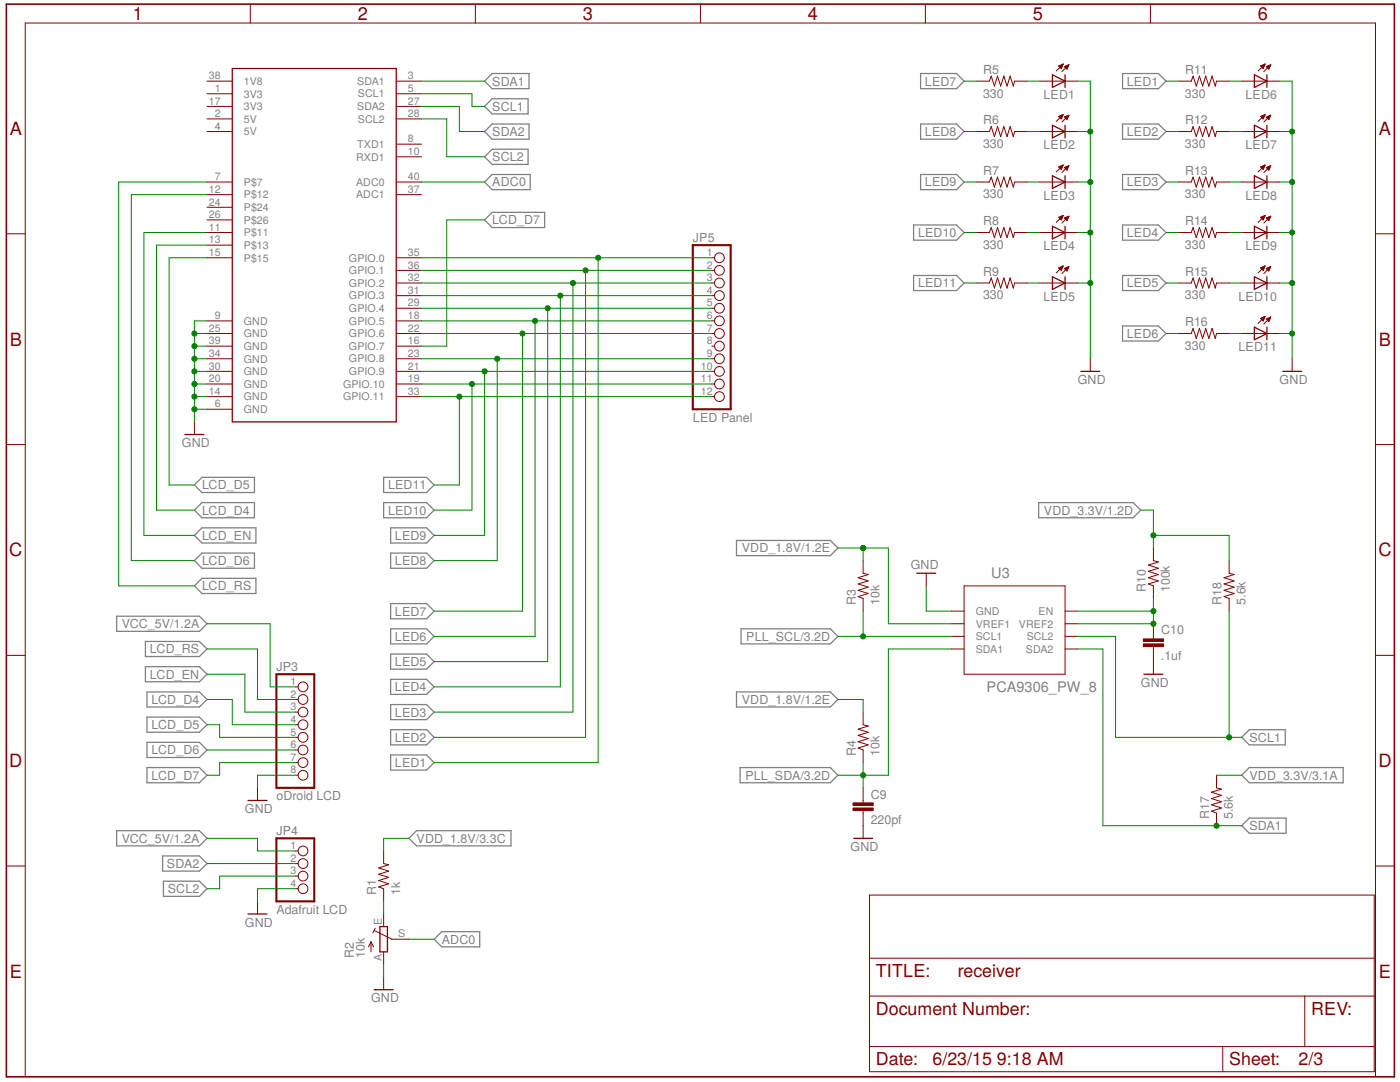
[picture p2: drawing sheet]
<svg xmlns="http://www.w3.org/2000/svg" width="279mm" height="216mm" viewBox="0 0 279 216" stroke-linecap="round" stroke-linejoin="round" font-family="sans-serif">
<g fill="none" stroke="#808080" stroke-width=".25">
<path d="M98.2 19.7h7.2v3h-7.2l-1.5-1.5zM98.2 14.7h7.4v3h-7.4l-1.5-1.5zM183.7 14.7h7.2l1.5 1.5-1.5 1.5h-7.2zM224 14.7h7.2l1.5 1.5-1.5 1.5h-7.2zM96.7 31.3l1.5-1.5h7.2v3h-7.2zM96.7 26.2l1.5-1.5h7.4v3.1h-7.4zM98.2 34.8h7.6v3h-7.6l-1.5-1.5zM183.7 34.8h7.2l1.5 1.5-1.5 1.5h-7.2zM183.7 24.7h7.2l1.5 1.5-1.5 1.6h-7.2zM224 24.7h7.2l1.5 1.5-1.5 1.6h-7.2zM224 34.8h7.2l1.5 1.5-1.5 1.5h-7.2zM96.7 43.9l1.5-1.5h10.5v3h-10.5z"/>
<path d="M182.3 44.9h8.6l1.5 1.5-1.5 1.5h-8.6zM182.3 55h8.6l1.5 1.5-1.5 1.5h-8.6zM224 44.9h7.2l1.5 1.5-1.5 1.5h-7.2zM224 55h7.2l1.5 1.5-1.5 1.5h-7.2zM224 65h7.2l1.5 1.5-1.5 1.6h-7.2zM40.3 95.2h10.5v3.1h-10.5l-1.5-1.5zM76.6 95.2h8.5l1.5 1.6-1.5 1.5h-8.5zM38.8 116.9l1.5-1.5h10.8v3h-10.8zM40.3 100.3h10.5v3h-10.5l-1.5-1.5zM40.3 110.4h10.5v3h-10.5l-1.5-1.5zM40.3 105.3h10.8v3.1h-10.8l-1.5-1.6zM76.6 100.3h8.5l1.5 1.5-1.5 1.5h-8.5z"/>
<path d="M78 105.3h7.1l1.5 1.5-1.5 1.6h-7.1zM78 110.4h7.1l1.5 1.5-1.5 1.5h-7.1zM147 107.8h18.7l1.5 1.5-1.5 1.6h-18.7zM207.3 100.3h18.8l1.6 1.5-1.6 1.5h-18.8zM23.3 123h16.5l1.5 1.5-1.5 1.5h-16.5zM29 128h10.8l1.5 1.5-1.5 1.5h-10.8zM29 133h10.8l1.5 1.5-1.5 1.5h-10.8zM29.3 138.1h10.5l1.5 1.5-1.5 1.5h-10.5zM78 125.5h7.1l1.5 1.5-1.5 1.5h-7.1zM78 120.4h7.1l1.5 1.5-1.5 1.6h-7.1zM78 130.5h7.1l1.5 1.5-1.5 1.5h-7.1zM78 135.6h7.1l1.5 1.5-1.5 1.5h-7.1z"/>
<path d="M147 138.1h18.7l1.5 1.5-1.5 1.5h-18.7zM147.9 125.5h17.8l1.5 1.5-1.5 1.5h-17.8zM29.3 153.2h10.5l1.5 1.5-1.5 1.5h-10.5zM29.3 143.1h10.5l1.5 1.5-1.5 1.5h-10.5zM29.3 148.1h10.5l1.5 1.5-1.5 1.6h-10.5zM78 145.6h7.1l1.5 1.5-1.5 1.5h-7.1zM78 150.6h7.1l1.5 1.6-1.5 1.5h-7.1zM78 140.6h7.1l1.5 1.5-1.5 1.5h-7.1zM147.7 153.2h18l1.5 1.5-1.5 1.5h-18zM249.3 153.2h18.8v3h-18.8l-1.5-1.5zM249.3 145.6h7.2v3h-7.2l-1.5-1.5zM23.3 165.8h16.5l1.5 1.5-1.5 1.5h-16.5z"/>
<path d="M32.4 170.8h7.4l1.5 1.5-1.5 1.5h-7.4zM32.6 175.8h7.2l1.5 1.5-1.5 1.6h-7.2zM81.6 167.3l1.5-1.5h18.9v3h-18.9zM249.3 163.2h7.4v3.1h-7.4l-1.5-1.5zM86.6 187.4l1.6-1.5h7.5v3h-7.5z"/>
</g>
<g fill="none" stroke="#800000" stroke-width=".25">
<path d="M46.4 13.7h32.7v70.5h-32.7zM210 14.9l2.6 1.3-2.6 1.2zM212.6 14.9v2.5M250.3 14.9l2.5 1.3-2.5 1.2zM252.8 14.9v2.5M210 25l2.6 1.2-2.6 1.3zM210 35.1l2.6 1.2-2.6 1.3zM212.6 25v2.5M212.6 35.1v2.5M250.3 25l2.5 1.2-2.5 1.3zM250.3 35.1l2.5 1.2-2.5 1.3zM252.8 25v2.5"/>
<path d="M252.8 35.1v2.5M210 45.1l2.6 1.3-2.6 1.3zM210 55.2l2.6 1.3-2.6 1.2zM212.6 45.1v2.6M212.6 55.2v2.5M250.3 45.1l2.5 1.3-2.5 1.3zM250.3 55.2l2.5 1.3-2.5 1.2zM252.8 45.1v2.6M252.8 55.2v2.5M215.7 74.1h3.8M250.3 65.3l2.5 1.2-2.5 1.3zM252.8 65.3v2.5"/>
<path d="M256 74.1h3.8M36.9 86.7h3.8M183 114.4h3.7M228.3 134.5h3.8M49.5 159.7h3.8M170.4 167.3h3.8M49.5 182.4h3.8M74.7 197.5h3.8M75.8 184.9h1.5v5h-1.5z"/>
</g>
<g fill="none" stroke="#800000" stroke-width=".2">
<path d="M41.3 18.7h5.1M41.3 16.2h5.1M50 .8v3.8M79.1 18.7h5M79.1 16.2h5M94.9 .8v3.8M139.8 .8v3.8M184.7 .8v3.8M194.9 16.2h2.5l.4-1 .7 2 .6-2 .6 2 .6-2 .7 2 .6-2 .6 2 .3-1h2.5M207.5 16.2h7.6M211.3 13.2l.5 .5M211.3 13.2h.7"/>
<path d="M211.4 13.3h.6M211.5 13.4h.4M211.6 13.1h.5M211.7 13.5h.2M211.8 13.7h.1M211.8 12.9h.3M212.1 12.8h.1M212.2 12.8l-1.4 1.4M212.2 12.8l-.9 .4M212.2 12.8l-.4 .9M212.4 13.3h.7M212.6 13.4h.5"/>
<path d="M212.7 13.5h.3M212.7 13.2h.5M212.8 13.7h.2M212.9 13.8h.1M213 13.1h.3M213.3 12.9h.1M213.3 12.9l-1.4 1.4M213.3 12.9l-.9 .4M213.3 12.9l-.4 .9-.5-.5M229.6 .8v3.8M235.2 16.2h2.5l.4-1 .6 2 .7-2 .6 2 .6-2 .7 2 .6-2 .6 2 .3-1h2.5M247.8 16.2h7.6"/>
<path d="M251.6 13.2l.5 .5M251.6 13.2h.7M251.7 13.3h.5M251.8 13.4h.4M251.8 13.1h.5M251.9 13.5h.3M252.1 13.7h.1M252.1 12.9h.3M252.4 12.8h.1M252.5 12.8l-1.4 1.4M252.5 12.8l-.9 .4M252.5 12.8l-.4 .9"/>
<path d="M252.7 13.3h.7M252.8 13.4h.6M253 13.5h.3M253 13.2h.5M253.1 13.7h.2M253.2 13.8h.1M253.3 13.1h.2M253.6 12.9h.1M253.6 12.9l-1.4 1.4M253.6 12.9l-.9 .4M253.6 12.9l-.4 .9-.5-.5M41.3 23.7h5.1"/>
<path d="M41.3 26.2h5.1M41.3 36.3h5.1M41.3 38.8h5.1M41.3 21.2h5.1M79.1 23.7h5M79.1 36.3h5M79.1 28.8h5M79.1 31.3h5M79.1 38.8h5M79.1 21.2h5M194.9 26.2h2.5l.4-.9 .7 2 .6-2 .6 2 .6-2 .7 2 .6-2 .6 2 .3-1.1h2.5M194.9 36.3h2.5l.4-1 .7 2 .6-2 .6 2 .6-2 .7 2 .6-2 .6 2 .3-1h2.5"/>
<path d="M207.5 26.2h7.6M207.5 36.3h7.6M211.3 23.2l.9-.3-.4 .8zM211.3 33.3l.9-.4-.4 .9zM211.3 33.3h.7M211.4 23.3h.6M211.4 23.2h.6M211.5 33.5h.4M211.5 23.4h.4M211.5 33.2h.5M211.6 33.6h.3M211.6 23.6h.3"/>
<path d="M211.7 23.1h.4M211.7 33.7h.2M211.7 23.7h.1M211.8 33.1h.3M211.9 23h.2M212 33h.2M212.2 22.9l-1.4 1.3M212.2 32.9l-1.4 1.4M212.4 23.4l.9-.4-.4 .9zM212.4 33.5h.7M212.5 23.4h.6M212.5 23.3h.7"/>
<path d="M212.6 33.6h.5M212.6 23.6h.5M212.6 33.3h.6M212.7 33.7h.3M212.7 23.7h.3M212.8 23.2h.4M212.8 33.8h.2M212.9 23.8h.1M212.9 33.2h.3M212.9 33.9h.1M213.1 23.1h.2M213.2 33.1h.1"/>
<path d="M213.3 23l-1.4 1.4M213.3 33.1l-1.4 1.3M213.3 33.1l-.9 .3 .5 .5M213.3 33.1l-.4 .8M235.2 26.2h2.5l.4-.9 .6 2 .7-2 .6 2 .6-2 .7 2 .6-2 .6 2 .3-1.1h2.5M235.2 36.3h2.5l.4-1 .6 2 .7-2 .6 2 .6-2 .7 2 .6-2 .6 2 .3-1h2.5M247.8 26.2h7.6M247.8 36.3h7.6M251.6 23.2l.9-.3-.4 .8zM251.6 33.3h.7M251.7 23.3h.6M251.7 23.2h.6"/>
<path d="M251.7 33.5h.5M251.8 23.4h.4M251.8 33.2h.5M251.9 33.6h.3M251.9 23.6h.3M251.9 23.1h.5M252 33.7h.1M252 23.7h.1M252.1 33.1h.3M252.2 23h.2M252.3 33h.2M252.5 22.9l-1.4 1.3"/>
<path d="M252.5 32.9l-1.4 1.4M252.5 32.9l-.9 .4M252.5 32.9l-.4 .9-.5-.5M252.7 23.4l.9-.4-.4 .9zM252.8 33.5h.6M252.8 23.4h.6M252.8 23.3h.6M252.9 33.6h.5M252.9 23.6h.5M252.9 33.3h.6M253 33.7h.3M253 23.7h.3"/>
<path d="M253.1 23.2h.4M253.1 33.8h.2M253.2 23.8h.1M253.2 33.2h.3M253.2 33.9h.1M253.4 23.1h.2M253.5 33.1h.1M253.6 23l-1.4 1.4M253.6 33.1l-1.4 1.3M253.6 33.1l-.9 .3 .5 .5M253.6 33.1l-.4 .8M1.3 46.7h3.7"/>
<path d="M41.3 46.4h5.1M41.3 48.9h5.1M41.3 51.4h5.1M41.3 41.4h5.1M41.3 43.9h5.1M79.1 51.4h5M79.1 59h5M79.1 56.5h5M79.1 54h5M142 51.4h.6M142 59h.6M142 56.5h.6"/>
<path d="M142 54h.6M194.9 46.4h2.5l.4-1 .7 2 .6-2 .6 2 .6-2 .7 2 .6-2 .6 2 .3-1h2.5M194.9 56.5h2.5l.4-1 .7 2 .6-2 .6 2 .6-2 .7 2 .6-2 .6 2 .3-1h2.5M207.5 46.4h7.6M207.5 56.5h7.6M211.3 53.4l.9-.3-.4 .9zM211.3 43.4h.7M211.3 53.5h.7M211.4 43.5h.6M211.4 53.4h.6M211.5 53.6h.4M211.5 43.6h.4"/>
<path d="M211.6 53.7h.3M211.6 43.2h.5M211.6 43.7h.3M211.7 53.9h.1M211.7 53.3h.4M211.8 43.8h.1M211.9 43.1h.2M212 53.1h.2M212.2 43h.1M212.2 43l-1.4 1.4M212.2 43l-.9 .4 .5 .5M212.2 43l-.4 .9"/>
<path d="M212.2 53.1l-1.4 1.4M212.4 43.5l.9-.4-.4 .9zM212.4 53.6l.9-.4-.4 .9zM212.5 43.5h.6M212.5 53.6h.6M212.5 43.6h.6M212.6 53.7h.5M212.6 53.5h.6M212.6 43.7h.5M212.7 53.9h.3M212.8 43.8h.2M212.8 43.4h.4"/>
<path d="M212.8 54h.2M212.9 44h.1M212.9 53.4h.3M213 43.2h.3M213.1 53.3h.2M213.3 53.2l-1.4 1.4M213.3 43.1l-1.4 1.4M235.2 46.4h2.5l.4-1 .6 2 .7-2 .6 2 .6-2 .7 2 .6-2 .6 2 .3-1h2.5M235.2 56.5h2.5l.4-1 .6 2 .7-2 .6 2 .6-2 .7 2 .6-2 .6 2 .3-1h2.5M247.8 46.4h7.6M247.8 56.5h7.6M251.6 43.4l.5 .5"/>
<path d="M251.6 53.4l.9-.3-.4 .9zM251.6 43.4h.7M251.7 53.5h.6M251.7 43.5h.6M251.7 53.4h.6M251.8 53.6h.4M251.8 43.6h.4M251.9 53.7h.3M251.9 43.2h.5M251.9 43.7h.3M252 53.9h.1M252 53.3h.4"/>
<path d="M252.1 43.8h.1M252.2 43.1h.2M252.3 53.1h.1M252.5 43h.1M252.5 43l-1.4 1.4M252.5 43l-.9 .4M252.5 43l-.4 .9M252.5 53.1l-1.4 1.4M252.7 43.5l.9-.4-.4 .9zM252.7 53.6l.9-.4-.4 .9zM252.8 43.5h.6M252.8 53.6h.6"/>
<path d="M252.8 43.6h.6M252.9 53.7h.5M252.9 53.5h.6M252.9 43.7h.4M253 53.9h.3M253 43.8h.3M253 43.4h.5M253.1 54h.2M253.2 53.4h.3M253.2 44h.1M253.3 43.2h.3M253.4 53.3h.2"/>
<path d="M253.6 43.1l-1.4 1.4M253.6 53.2l-1.4 1.4M274.5 46.7h3.8M41.3 64h5.1M41.3 79.1h5.1M41.3 69.1h5.1M41.3 76.6h5.1M41.3 74.1h5.1M41.3 66.5h5.1M41.3 71.6h5.1M79.1 64h5M79.1 79.1h5"/>
<path d="M79.1 69.1h5M79.1 76.6h5M79.1 74.1h5M79.1 66.5h5M79.1 71.6h5M79.1 61.5h5M142 64h.6M142 79.1h.6M142 69.1h.6M142 76.6h.6M142 74.1h.6M142 66.5h.6"/>
<path d="M142 71.6h.6M142 61.5h.6M217.6 71.6v2.5M235.2 66.5h2.5l.4-1 .6 2 .7-2 .6 2 .6-2 .7 2 .6-2 .6 2 .3-1h2.5M247.8 66.5h7.6M251.6 63.5l.5 .5M251.6 63.5h.7M251.7 63.6h.5M251.8 63.8h.4M251.8 63.4h.5M251.9 63.9h.3M252.1 64h.1"/>
<path d="M252.1 63.3h.3M252.4 63.2h.1M252.5 63.1l-1.4 1.4M252.5 63.1l-.9 .4M252.5 63.1l-.4 .9M252.7 63.6h.7M252.8 63.8h.6M253 63.9h.3M253 63.5h.5M253.1 64h.2M253.2 64.1h.1M253.3 63.4h.2"/>
<path d="M253.6 63.3h.1M253.6 63.3l-1.4 1.4M253.6 63.3l-.9 .3M253.6 63.3l-.4 .9-.5-.6M257.9 71.6v2.5M1.3 88.7h3.7M38.8 84.2v2.5M41.3 81.7h5.1M274.5 88.7h3.8M172.3 111.9v2.5l1 .2-2 .7 2 .6-2 .6 2 .7-2 .6 2 .6-2 .6 1 .4v2.5M184.8 114.4v2.5M192.4 116.9h20.2v17.6h-20.2z"/>
<path d="M230.2 109.3v2.6l1 .2-2 .7 2 .6-2 .6 2 .6-2 .7 2 .6-2 .6 1 .4v2.5M245.3 111.9v2.5l1 .2-2 .7 2 .6-2 .6 2 .7-2 .6 2 .6-2 .6 1 .4v2.5M1.3 130.8h3.7M58.9 137.1h.6M58.9 139.6h.6M189.9 121.9h2.5M189.9 124.5h2.5M189.9 127h2.5M189.9 129.5h2.5M212.6 121.9h2.5M212.6 124.5h2.5M212.6 127h2.5"/>
<path d="M212.6 129.5h2.5M230.2 124.5v3M230.2 129v5.5M274.5 130.8h3.8M51.4 157.2v2.5M58.9 142.1h.6M58.9 144.6h.6M58.9 147.1h.6M58.9 149.6h.6M58.9 152.2h.6M58.9 154.7h.6M172.3 142.1v2.5l1 .3-2 .6 2 .6-2 .6 2 .7-2 .6 2 .6-2 .7 1 .3v2.6"/>
<path d="M172.3 157.2v3M242.8 154.7v2.5l1 .3-2 .6 2 .6-2 .6 2 .7-2 .6 2 .6-2 .7 1 .3v2.6M1.3 172.8h3.7M51.4 179.9v2.5M58.9 169.8h.6M58.9 172.3h.6M58.9 174.8h.6M58.9 177.3h.6M76.6 169.8v2.5l1 .3-2 .6 2 .6-2 .7 2 .6-2 .6 2 .6-2 .7 1 .3v2.6M172.3 161.7v5.6M173.5 178.6h100.8v35.2h-100.8zM274.5 172.8h3.8"/>
<path d="M74 187.9v2M74 187.9l-.4 1M74 187.9l.5 1M74.7 185.7l3.5 1.7h3.4M74.9 185.2l-.5 .9M76.6 182.4v2.5M76.6 189.9v2.5M76.6 195v2.5M173.5 198.8h100.8M173.5 191.2h100.8M260.4 198.8v10M5 214.9v-210.3h269.5v210.3"/>
<path d="M173.5 208.8h100.8M244 208.8v5"/>
<circle cx="143.6" cy="56.5" r=".97"/>
<circle cx="143.6" cy="59" r=".97"/>
<circle cx="143.6" cy="51.4" r=".97"/>
<circle cx="143.6" cy="54" r=".97"/>
<circle cx="143.6" cy="66.5" r=".97"/>
<circle cx="143.6" cy="64" r=".97"/>
<circle cx="143.6" cy="76.6" r=".97"/>
<circle cx="143.6" cy="74.1" r=".97"/>
<circle cx="143.6" cy="79.1" r=".97"/>
<circle cx="143.6" cy="69.1" r=".97"/>
<circle cx="143.6" cy="71.6" r=".97"/>
<circle cx="143.6" cy="61.5" r=".97"/>
<circle cx="60.5" cy="139.6" r=".97"/>
<circle cx="60.5" cy="137.1" r=".97"/>
<circle cx="60.5" cy="144.6" r=".97"/>
<circle cx="60.5" cy="149.6" r=".97"/>
<circle cx="60.5" cy="142.1" r=".97"/>
<circle cx="60.5" cy="152.2" r=".97"/>
<circle cx="60.5" cy="154.7" r=".97"/>
<circle cx="60.5" cy="147.1" r=".97"/>
<circle cx="60.5" cy="169.8" r=".97"/>
<circle cx="60.5" cy="177.3" r=".97"/>
<circle cx="60.5" cy="172.3" r=".97"/>
<circle cx="60.5" cy="174.8" r=".97"/>
</g>
<g fill="#800000" stroke="#800000" stroke-width=".2">
<path d="M170.2 161.2h4.1v.5h-4.1z"/>
<path d="M170.2 160.2h4.1v.5h-4.1z"/>
<path d="M228.2 128.5h4v.5h-4z"/>
<path d="M228.2 127.5h4v.5h-4z"/>
</g>
<path d="M1.3 .8h277v214.1h-277z" fill="none" stroke="#800000" stroke-width=".32"/>
<path d="M138.3 48.9h7.5v32.8h-7.5zM55.2 134.5h7.5v22.7h-7.5zM55.2 167.3h7.5v12.6h-7.5z" fill="none" stroke="#800000" stroke-width=".42"/>
<g fill="none" stroke="#008000" stroke-width=".2">
<path d="M84.1 16.2h12.6M84.1 18.7h10.1v2.5h2.5M192.4 16.2h2.5M205 16.2h2.5M215.1 16.2h2.5v55.4M232.7 16.2h2.5M245.3 16.2h2.5M255.4 16.2h2.5v55.4M41.3 36.3h-17.6v80.6h15.1M41.3 38.8h-15.1v73.1h12.6M84.1 21.2h7.6v5h5M84.1 36.3h12.6"/>
<path d="M84.1 23.7h5.1v7.6h7.5M192.4 26.2h2.5M192.4 36.3h2.5M205 26.2h2.5M205 36.3h2.5M215.1 26.2h2.5M215.1 36.3h2.5M232.7 26.2h2.5M232.7 36.3h2.5M245.3 26.2h2.5M245.3 36.3h2.5M255.4 26.2h2.5"/>
<path d="M255.4 36.3h2.5M41.3 46.4h-12.6v60.4h10.1M41.3 48.9h-10.1v52.9h7.6M41.3 51.4h-7.5v45.4h5M84.1 56.5h57.9M84.1 51.4h57.9M84.1 59h57.9M84.1 54h57.9M96.7 43.9h-7.5v25.2h-5.1M111.8 59v78.1h-25.2M114.3 56.5v85.6h-27.7M116.9 54v93.1h-30.3"/>
<path d="M119.4 51.4v100.8h-32.8M192.4 46.4h2.5M192.4 56.5h2.5M205 46.4h2.5M205 56.5h2.5M215.1 46.4h2.5M215.1 56.5h2.5M232.7 46.4h2.5M232.7 56.5h2.5M245.3 46.4h2.5M245.3 56.5h2.5M255.4 46.4h2.5"/>
<path d="M255.4 56.5h2.5M38.8 66.5h2.5M38.8 69.1h2.5M38.8 71.6h2.5M38.8 74.1h2.5M38.8 76.6h2.5M38.8 79.1h2.5M41.3 64h-2.5v20.2M84.1 64h57.9M84.1 66.5h57.9M84.1 71.6h57.9M84.1 74.1h57.9"/>
<path d="M84.1 76.6h57.9M84.1 79.1h57.9M84.1 61.5h57.9M91.7 79.1v17.7h-5.1M94.2 76.6v25.2h-7.6M96.7 74.1v32.7h-10.1M99.2 71.6v40.3h-12.6M104.3 66.5v55.4h-17.7M106.8 64v63h-20.2M109.3 61.5v70.5h-22.7M232.7 66.5h2.5M245.3 66.5h2.5"/>
<path d="M255.4 66.5h2.5M38.8 81.7h2.5M167.2 109.3h10.1v15.2h12.6M172.3 109.3v2.6M184.8 116.9v5h5.1M227.7 101.8h2.5v7.5M230.2 119.4v5.1h-15.1M230.2 106.8h15.1v5.1M41.3 129.5h10.1v10.1h7.5M41.3 124.5h12.6v12.6h5M41.3 139.6h5.1v5h12.5M41.3 134.5h7.6v7.6h10"/>
<path d="M167.2 139.6h5.1v2.5M167.2 127h22.7M172.3 121.9v5.1M189.9 129.5h-12.6v25.2h-10.1M215.1 121.9h15.1M215.1 129.5h5v35.3h27.7M215.1 127h7.5v20.1h25.2M245.3 121.9v25.2M41.3 144.6h2.5v2.5h15.1M41.3 149.6h17.6M58.9 154.7h-7.5v2.5M58.9 152.2h-15.1v2.5h-2.5"/>
<path d="M172.3 152.2v5M242.8 154.7h5M41.3 167.3h10.1v2.5h7.5M41.3 172.3h17.6M58.9 174.8h-15.1v2.5h-2.5M58.9 177.3h-7.5v2.6M76.6 179.9v2.5M81.6 167.3h-5v2.5M76.6 192.4v2.6M81.6 187.4h5"/>
</g>
<g fill="#008000" stroke="#008000" stroke-width=".2">
<circle cx="38.8" cy="66.5" r=".51"/>
<circle cx="38.8" cy="69.1" r=".51"/>
<circle cx="38.8" cy="71.6" r=".51"/>
<circle cx="38.8" cy="74.1" r=".51"/>
<circle cx="38.8" cy="76.6" r=".51"/>
<circle cx="38.8" cy="81.7" r=".51"/>
<circle cx="38.8" cy="79.1" r=".51"/>
<circle cx="257.9" cy="26.2" r=".51"/>
<circle cx="257.9" cy="36.3" r=".51"/>
<circle cx="257.9" cy="46.4" r=".51"/>
<circle cx="257.9" cy="56.5" r=".51"/>
<circle cx="257.9" cy="66.5" r=".51"/>
<circle cx="217.6" cy="26.2" r=".51"/>
<circle cx="217.6" cy="36.3" r=".51"/>
<circle cx="217.6" cy="46.4" r=".51"/>
<circle cx="217.6" cy="56.5" r=".51"/>
<circle cx="230.2" cy="106.8" r=".51"/>
<circle cx="172.3" cy="154.7" r=".51"/>
<circle cx="172.3" cy="127" r=".51"/>
<circle cx="245.3" cy="147.1" r=".51"/>
<circle cx="242.8" cy="164.8" r=".51"/>
<circle cx="230.2" cy="121.9" r=".51"/>
<circle cx="230.2" cy="124.5" r=".51"/>
<circle cx="172.3" cy="109.3" r=".51"/>
<circle cx="119.4" cy="51.4" r=".51"/>
<circle cx="114.3" cy="56.5" r=".51"/>
<circle cx="111.8" cy="59" r=".51"/>
<circle cx="109.3" cy="61.5" r=".51"/>
<circle cx="106.8" cy="64" r=".51"/>
<circle cx="104.3" cy="66.5" r=".51"/>
<circle cx="99.2" cy="71.6" r=".51"/>
<circle cx="96.7" cy="74.1" r=".51"/>
<circle cx="94.2" cy="76.6" r=".51"/>
<circle cx="91.7" cy="79.1" r=".51"/>
<circle cx="116.9" cy="54" r=".51"/>
</g>
<g font-size="3.6" fill="#800000">
<text x="26.5" y="4">1</text>
<text x="71.4" y="4">2</text>
<text x="116.3" y="4">3</text>
<text x="161.2" y="4">4</text>
<text x="206.1" y="4">5</text>
<text x="251" y="4">6</text>
<text x="2" y="26.9">A</text>
<text x="275.2" y="26.9">A</text>
<text x="2" y="69">B</text>
<text x="275.2" y="69">B</text>
<text x="1.9" y="111">C</text>
<text x="275.1" y="111">C</text>
<text x="1.9" y="153.1">D</text>
<text x="275.1" y="153.1">D</text>
<text x="2" y="195.1">E</text>
<text x="174.8" y="195">TITLE:</text>
<text x="191.1" y="195">receiver</text>
<text x="275.2" y="195.1">E</text>
<text x="174.8" y="202.5">Document Number:</text>
<text x="261.7" y="202.5">REV:</text>
<text x="174.8" y="212.6">Date:</text>
<text x="186.1" y="212.6">6/23/15</text>
<text x="199" y="212.6">9:18 AM</text>
<text x="245.3" y="212.6">Sheet:</text>
<text x="259.1" y="212.6">2/3</text>
</g>
<g font-size="2.9" fill="#808080">
<text x="197.8" y="115.4">U3</text>
<text x="196.9" y="138.1">PCA9306_PW_8</text>
</g>
<g font-size="2.5" fill="#808080">
<text x="98.2" y="17.1">SDA1</text>
<text x="184.6" y="17.1">LED7</text>
<text x="196.2" y="14.7">R5</text>
<text x="224.9" y="17.1">LED1</text>
<text x="236.5" y="14.7">R11</text>
<text x="98.2" y="22.1">SCL1</text>
<text x="196.2" y="19.5">330</text>
<text x="208.3" y="19.7">LED1</text>
<text x="236.5" y="19.5">330</text>
<text x="248.5" y="19.7">LED6</text>
<text x="98.2" y="27.1">SDA2</text>
<text x="184.6" y="27.1">LED8</text>
<text x="196.2" y="29.5">330</text>
<text x="196.2" y="24.8">R6</text>
<text x="208.3" y="29.8">LED2</text>
<text x="224.9" y="27.1">LED2</text>
<text x="236.5" y="29.5">330</text>
<text x="236.5" y="24.8">R12</text>
<text x="248.5" y="29.8">LED7</text>
<text x="98.2" y="32.2">SCL2</text>
<text x="196.2" y="34.8">R7</text>
<text x="236.5" y="34.8">R13</text>
<text x="98.2" y="37.2">ADC0</text>
<text x="184.6" y="37.2">LED9</text>
<text x="196.2" y="39.6">330</text>
<text x="208.3" y="39.9">LED3</text>
<text x="224.9" y="37.2">LED3</text>
<text x="236.5" y="39.6">330</text>
<text x="248.5" y="39.9">LED8</text>
<text x="98.2" y="44.8">LCD_D7</text>
<text x="183.2" y="47.3">LED10</text>
<text x="196.2" y="44.9">R8</text>
<text x="224.9" y="47.3">LED4</text>
<text x="236.5" y="44.9">R14</text>
<text x="138.3" y="48.3">JP5</text>
<text x="196.2" y="49.7">330</text>
<text x="208.3" y="49.9">LED4</text>
<text x="236.5" y="49.7">330</text>
<text x="248.5" y="49.9">LED9</text>
<text x="183.2" y="57.4">LED11</text>
<text x="196.2" y="59.7">330</text>
<text x="196.2" y="55">R9</text>
<text x="208.3" y="60">LED5</text>
<text x="224.9" y="57.4">LED5</text>
<text x="236.5" y="59.7">330</text>
<text x="236.5" y="55">R15</text>
<text x="247.2" y="60">LED10</text>
<text x="236.5" y="65.1">R16</text>
<text x="224.9" y="67.4">LED6</text>
<text x="236.5" y="69.8">330</text>
<text x="247.2" y="70.1">LED11</text>
<text x="215.1" y="76.6">GND</text>
<text x="255.4" y="76.6">GND</text>
<text x="36.3" y="89.2">GND</text>
<text x="138.3" y="84.2">LED Panel</text>
<text x="40.3" y="97.6">LCD_D5</text>
<text x="77.4" y="97.6">LED11</text>
<text x="40.3" y="107.7">LCD_EN</text>
<text x="40.3" y="102.7">LCD_D4</text>
<text x="77.4" y="102.7">LED10</text>
<text x="78.8" y="107.7">LED9</text>
<text x="208.3" y="102.7">VDD_3.3V/1.2D</text>
<text x="40.3" y="112.8">LCD_D6</text>
<text x="78.8" y="112.8">LED8</text>
<text x="148" y="110.2">VDD_1.8V/1.2E</text>
<text x="181.8" y="113.6">GND</text>
<text x="40.3" y="117.8">LCD_RS</text>
<text x="228.7" y="118.2" transform="rotate(-90 228.7 118.2)">R10</text>
<text x="233.5" y="118.2" transform="rotate(-90 233.5 118.2)">100k</text>
<text x="24.3" y="125.3">VCC_5V/1.2A</text>
<text x="78.8" y="122.8">LED7</text>
<text x="170.8" y="120.7" transform="rotate(-90 170.8 120.7)">R3</text>
<text x="175.5" y="120.7" transform="rotate(-90 175.5 120.7)">10k</text>
<text x="243.8" y="120.7" transform="rotate(-90 243.8 120.7)">R18</text>
<text x="248.6" y="120.7" transform="rotate(-90 248.6 120.7)">5.6k</text>
<text x="29.9" y="130.4">LCD_RS</text>
<text x="78.8" y="127.9">LED6</text>
<text x="148.9" y="127.9">PLL_SCL/3.2D</text>
<text x="231.7" y="131.6">.1uf</text>
<text x="231.7" y="126.6">C10</text>
<text x="29.9" y="135.4">LCD_EN</text>
<text x="55.2" y="133.9">JP3</text>
<text x="78.8" y="137.9">LED4</text>
<text x="78.8" y="132.9">LED5</text>
<text x="227.7" y="137.1">GND</text>
<text x="30.2" y="140.5">LCD_D4</text>
<text x="78.8" y="143">LED3</text>
<text x="148" y="140.5">VDD_1.8V/1.2E</text>
<text x="30.2" y="145.5">LCD_D5</text>
<text x="78.8" y="148">LED2</text>
<text x="249.3" y="148">SCL1</text>
<text x="30.2" y="150.5">LCD_D6</text>
<text x="30.2" y="155.6">LCD_D7</text>
<text x="78.8" y="153">LED1</text>
<text x="148.8" y="155.6">PLL_SDA/3.2D</text>
<text x="170.8" y="150.9" transform="rotate(-90 170.8 150.9)">R4</text>
<text x="175.5" y="150.9" transform="rotate(-90 175.5 150.9)">10k</text>
<text x="249.3" y="155.6">VDD_3.3V/3.1A</text>
<text x="55.2" y="159.7">oDroid LCD</text>
<text x="173.8" y="159.3">C9</text>
<text x="48.9" y="162.2">GND</text>
<text x="55.2" y="166.6">JP4</text>
<text x="173.8" y="164.4">220pf</text>
<text x="241.3" y="163.5" transform="rotate(-90 241.3 163.5)">R17</text>
<text x="246" y="163.5" transform="rotate(-90 246 163.5)">5.6k</text>
<text x="249.3" y="165.6">SDA1</text>
<text x="24.3" y="168.2">VCC_5V/1.2A</text>
<text x="33.3" y="173.2">SDA2</text>
<text x="83.1" y="168.2">VDD_1.8V/3.3C</text>
<text x="169.8" y="169.8">GND</text>
<text x="33.5" y="178.2">SCL2</text>
<text x="75.1" y="178.6" transform="rotate(-90 75.1 178.6)">R1</text>
<text x="79.8" y="178.6" transform="rotate(-90 79.8 178.6)">1k</text>
<text x="48.9" y="184.9">GND</text>
<text x="55.2" y="182.4">Adafruit LCD</text>
<text x="70.6" y="191.2" transform="rotate(-90 70.6 191.2)">R2</text>
<text x="72.8" y="191.2" transform="rotate(-90 72.8 191.2)">10k</text>
<text x="88.2" y="188.3">ADC0</text>
<text x="74.1" y="200">GND</text>
</g>
<g font-size="2.1" fill="#808080">
<text x="41.7" y="15.8">38</text>
<text x="48.7" y="16.9">1V8</text>
<text x="71.3" y="16.9">SDA1</text>
<text x="81.4" y="15.8">3</text>
<text x="41.7" y="20.9">17</text>
<text x="42.8" y="18.3">1</text>
<text x="42.8" y="23.4">2</text>
<text x="48.7" y="19.5">3V3</text>
<text x="48.7" y="22">3V3</text>
<text x="71.3" y="22">SDA2</text>
<text x="71.4" y="19.4">SCL1</text>
<text x="81.4" y="18.3">5</text>
<text x="81.4" y="20.9">27</text>
<text x="81.4" y="23.4">28</text>
<text x="42.8" y="25.9">4</text>
<text x="48.7" y="24.5">5V</text>
<text x="48.7" y="27">5V</text>
<text x="71.3" y="29.5">TXD1</text>
<text x="71.4" y="24.5">SCL2</text>
<text x="81.4" y="28.4">8</text>
<text x="42.8" y="36">7</text>
<text x="71.1" y="32">RXD1</text>
<text x="81.4" y="30.9">10</text>
<text x="81.4" y="36">40</text>
<text x="41.7" y="38.5">12</text>
<text x="41.7" y="41">24</text>
<text x="48.7" y="37.1">P$7</text>
<text x="48.7" y="39.6">P$12</text>
<text x="71.1" y="39.6">ADC1</text>
<text x="71.1" y="37.1">ADC0</text>
<text x="81.4" y="38.5">37</text>
<text x="41.7" y="46">11</text>
<text x="41.7" y="43.5">26</text>
<text x="48.7" y="47.2">P$11</text>
<text x="48.7" y="42.1">P$24</text>
<text x="48.7" y="44.6">P$26</text>
<text x="41.7" y="48.6">13</text>
<text x="41.7" y="51.1">15</text>
<text x="48.7" y="49.7">P$13</text>
<text x="48.7" y="52.2">P$15</text>
<text x="69.6" y="52.2">GPIO.0</text>
<text x="81.4" y="51.1">35</text>
<text x="81.4" y="53.6">36</text>
<text x="141.1" y="51.1">1</text>
<text x="141.1" y="53.6">2</text>
<text x="69.6" y="59.7">GPIO.3</text>
<text x="69.6" y="57.2">GPIO.2</text>
<text x="69.6" y="54.7">GPIO.1</text>
<text x="81.4" y="58.6">31</text>
<text x="81.4" y="56.1">32</text>
<text x="141.1" y="56.1">3</text>
<text x="141.1" y="58.6">4</text>
<text x="42.8" y="63.7">9</text>
<text x="48.7" y="64.8">GND</text>
<text x="69.6" y="64.8">GPIO.5</text>
<text x="69.6" y="62.3">GPIO.4</text>
<text x="81.4" y="63.7">18</text>
<text x="81.4" y="61.2">29</text>
<text x="141.1" y="61.2">5</text>
<text x="141.1" y="63.7">6</text>
<text x="41.7" y="66.2">25</text>
<text x="41.7" y="71.2">34</text>
<text x="41.7" y="68.7">39</text>
<text x="48.7" y="67.3">GND</text>
<text x="48.7" y="69.8">GND</text>
<text x="69.6" y="69.8">GPIO.7</text>
<text x="69.6" y="67.3">GPIO.6</text>
<text x="81.4" y="68.7">16</text>
<text x="81.4" y="66.2">22</text>
<text x="81.4" y="71.2">23</text>
<text x="141.1" y="66.2">7</text>
<text x="141.1" y="68.7">8</text>
<text x="141.1" y="71.2">9</text>
<text x="41.7" y="76.3">20</text>
<text x="41.7" y="73.7">30</text>
<text x="48.7" y="77.4">GND</text>
<text x="48.7" y="74.9">GND</text>
<text x="48.7" y="72.3">GND</text>
<text x="68.5" y="77.4">GPIO.10</text>
<text x="69.6" y="74.8">GPIO.9</text>
<text x="69.6" y="72.3">GPIO.8</text>
<text x="81.4" y="76.3">19</text>
<text x="81.4" y="73.7">21</text>
<text x="139.9" y="73.7">10</text>
<text x="139.9" y="76.3">11</text>
<text x="41.7" y="78.8">14</text>
<text x="42.8" y="81.3">6</text>
<text x="48.7" y="82.4">GND</text>
<text x="48.7" y="79.9">GND</text>
<text x="68.5" y="79.9">GPIO.11</text>
<text x="81.4" y="78.8">33</text>
<text x="139.9" y="78.8">12</text>
<text x="194.7" y="122.7">GND</text>
<text x="194.7" y="125.2">VREF1</text>
<text x="203.4" y="125.2">VREF2</text>
<text x="207.3" y="122.7">EN</text>
<text x="194.7" y="127.7">SCL1</text>
<text x="194.7" y="130.3">SDA1</text>
<text x="204.7" y="130.2">SDA2</text>
<text x="204.9" y="127.7">SCL2</text>
<text x="58" y="136.7">1</text>
<text x="58" y="139.2">2</text>
<text x="58" y="141.7">3</text>
<text x="58" y="144.3">4</text>
<text x="58" y="146.8">5</text>
<text x="58" y="149.3">6</text>
<text x="58" y="151.8">7</text>
<text x="58" y="154.3">8</text>
<text x="58" y="169.4">1</text>
<text x="58" y="172">2</text>
<text x="58" y="174.5">3</text>
<text x="58" y="177">4</text>
<text x="76.2" y="184.5" transform="rotate(-90 76.2 184.5)">E</text>
<text x="76.2" y="191.7" transform="rotate(-90 76.2 191.7)">A</text>
<text x="79.5" y="187.1">S</text>
</g>
</svg>
